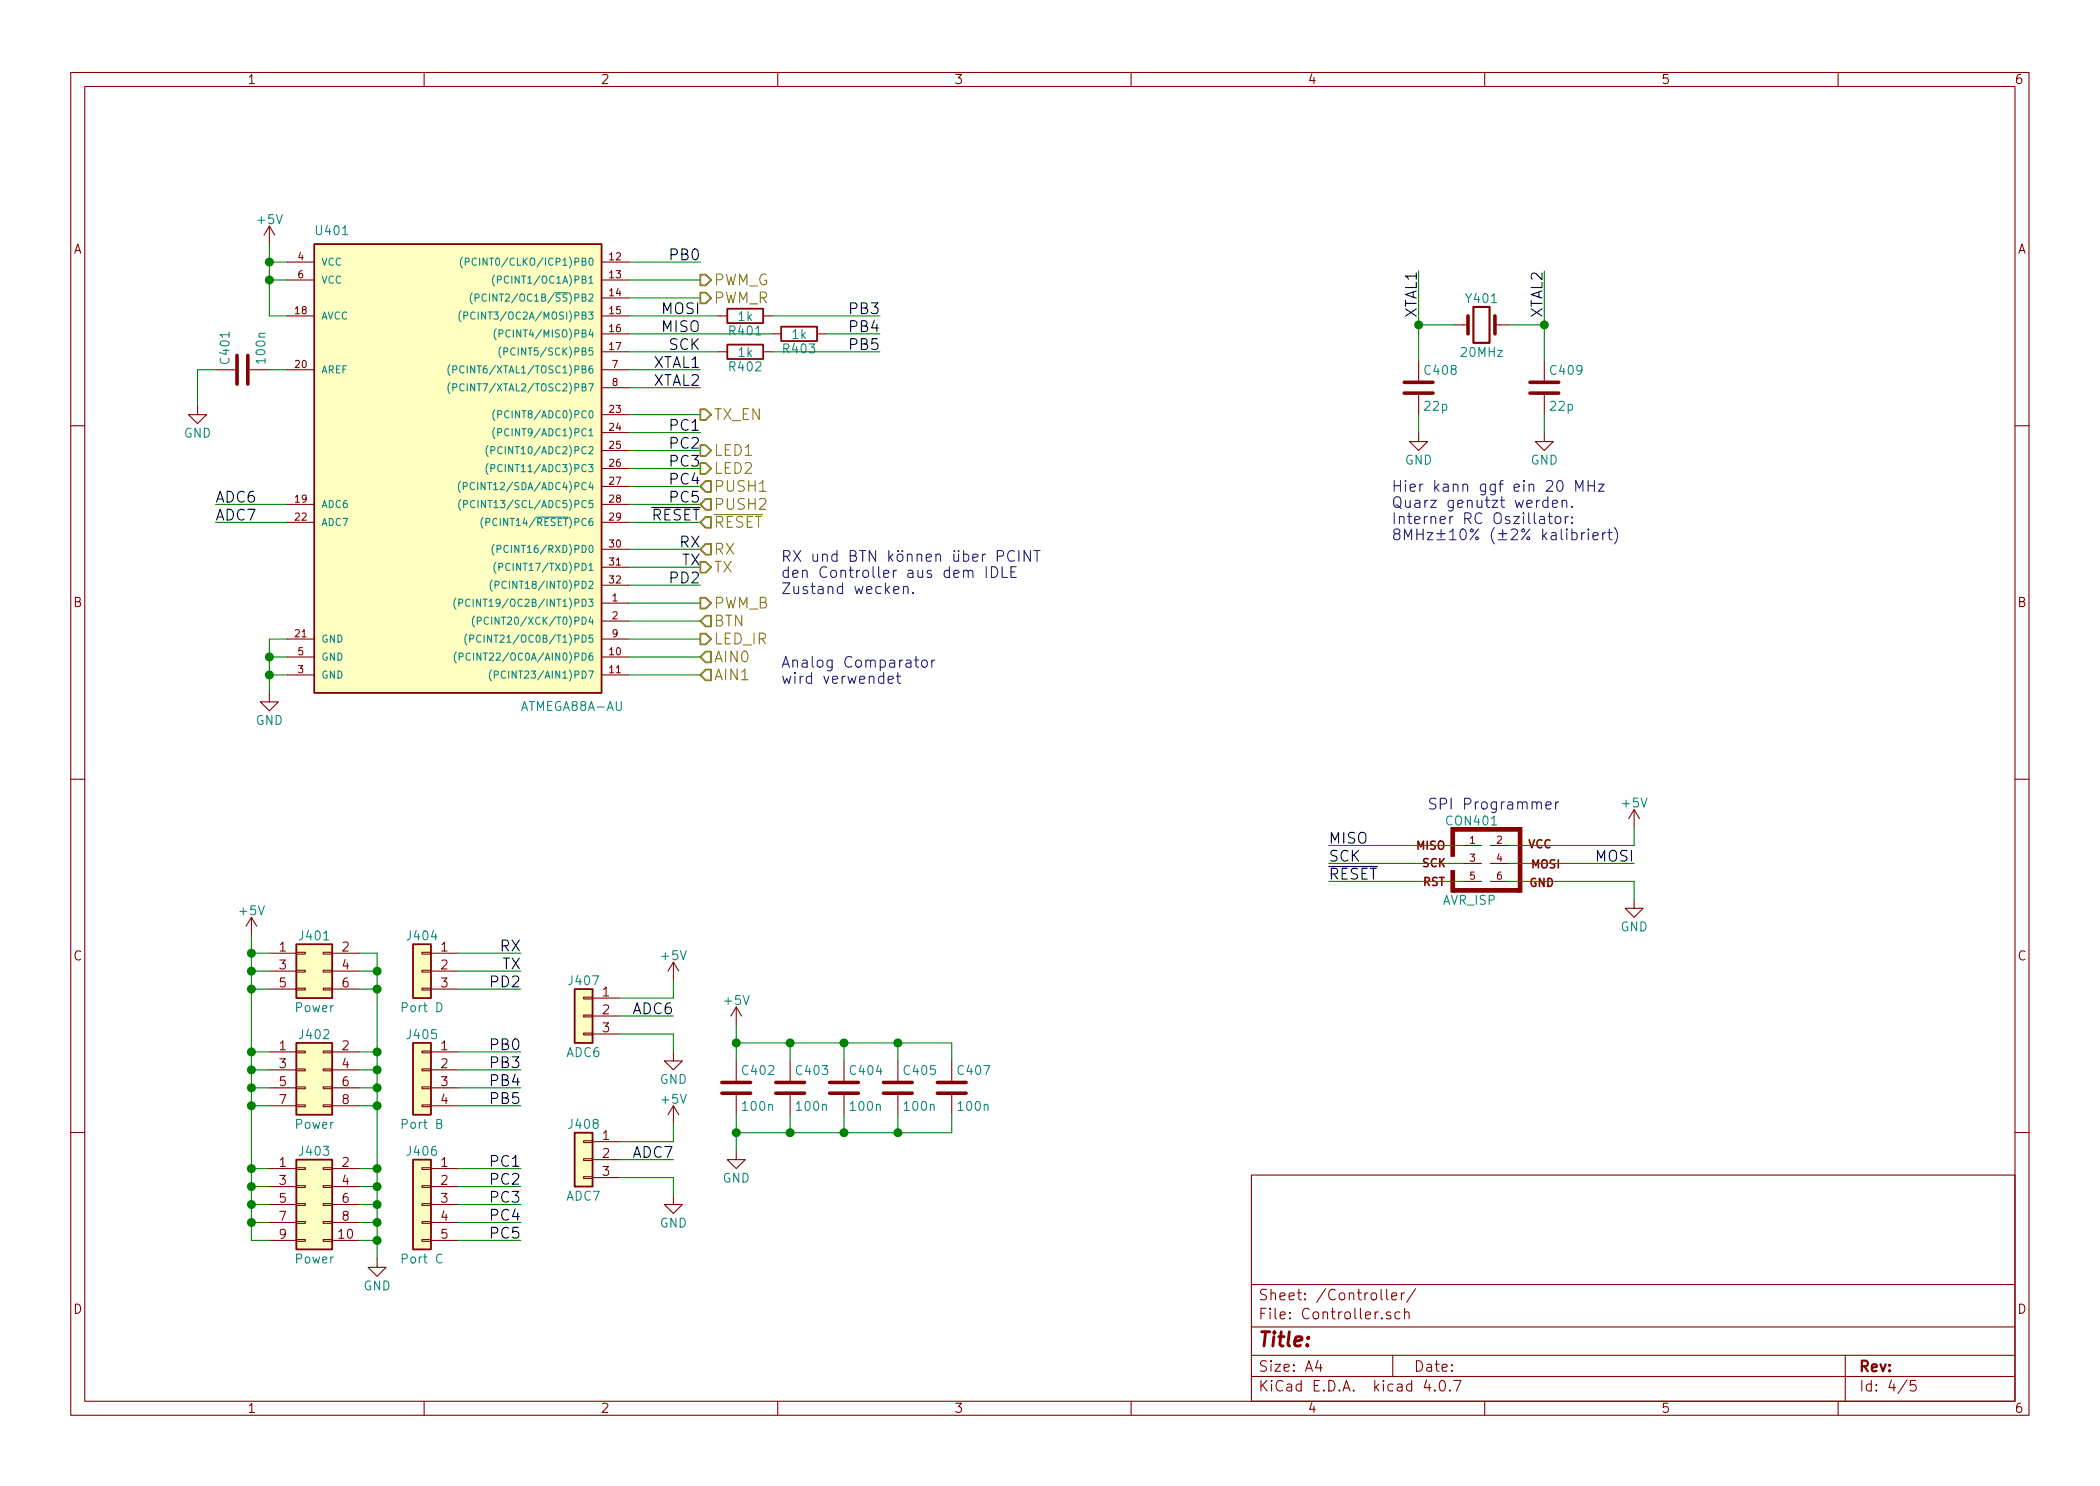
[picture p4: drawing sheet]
<svg xmlns="http://www.w3.org/2000/svg" width="297mm" height="210mm" viewBox="0 0 297 210" stroke-linecap="round" stroke-linejoin="round" font-family="sans-serif">
<g fill="none" stroke="#840000" stroke-width=".15">
<path d="M10 10.3h277v189.9h-277zM12 12.2h273v186.1h-273zM60 10.3v1.9M110 10.3v1.9M160 10.3v1.9M210 10.3v1.9M260 10.3v1.9M38.1 32l-.8 1.3M38.1 32v2.5M38.1 32l.8 1.3M40.6 37.1h3.8M40.6 39.6h3.8"/>
<path d="M85.1 37.1h3.8M85.1 39.6h3.8M27.9 57.4v1.3h1.3l-1.3 1.2-1.2-1.2h1.2M30.5 52.3h2.8M35.3 52.3h2.8M40.6 52.3h3.8M40.6 44.7h3.8M85.1 52.3h3.8M85.1 44.7h3.8M85.1 47.2h3.8M85.1 49.8h3.8M85.1 54.9h3.8"/>
<path d="M85.1 58.7h3.8M85.1 42.2h3.8M101.6 44.7h1.3M101.6 49.8h1.3M107.9 44.7h1.3M107.9 49.8h1.3M109.2 47.2h1.3M115.6 47.2h1.2M200.7 51v2.8M200.7 55.9v2.8M205.7 46h1.9M211.5 46h1.9"/>
<path d="M218.4 51v2.8M218.4 55.9v2.8M10 60.2h2M40.6 73.9h3.8M40.6 71.4h3.8M85.1 77.7h3.8M85.1 73.9h3.8M85.1 61.2h3.8M85.1 63.7h3.8M85.1 66.3h3.8M85.1 68.8h3.8M85.1 71.4h3.8"/>
<path d="M200.7 61.2v1.3h1.2l-1.2 1.2-1.3-1.2h1.3M218.4 61.2v1.3h1.3l-1.3 1.2-1.2-1.2h1.2M285 60.2h2M38.1 98v1.3h1.3l-1.3 1.3-1.3-1.3h1.3M40.6 95.5h3.8M40.6 93h3.8M40.6 90.4h3.8M85.1 85.3h3.8M85.1 87.9h3.8M85.1 95.5h3.8M85.1 93h3.8M85.1 90.4h3.8"/>
<path d="M85.1 80.3h3.8M85.1 82.8h3.8M10 110.3h2M207 119.6h2.5M210.8 119.6h2.6M231.1 114.5l-.7 1.3M231.1 114.5v2.6M231.1 114.5l.8 1.3M285 110.3h2M35.6 129.8l-.8 1.3M35.6 129.8v2.5M35.6 129.8l.7 1.3"/>
<path d="M38.1 134.9h3.8M38.1 137.4h3.8M38.1 139.9h3.8M41.9 139.8h1.3v.3h-1.3zM41.9 137.3h1.3v.2h-1.3zM41.9 134.7h1.3v.3h-1.3zM45.7 139.8h1.3v.3h-1.3zM45.7 137.3h1.3v.2h-1.3zM45.7 134.7h1.3v.3h-1.3zM47 134.9h3.8M47 137.4h3.8M47 139.9h3.8"/>
<path d="M59.7 139.8h1.3v.3h-1.3zM59.7 137.3h1.3v.2h-1.3zM59.7 134.7h1.3v.3h-1.3zM61 134.9h3.8M61 137.4h3.8M61 139.9h3.8M95.2 136.1v2.6M95.2 136.1l-.7 1.3M95.2 136.1l.8 1.3M207 122.2h2.5M207 124.7h2.5M210.8 122.2h2.6"/>
<path d="M210.8 124.7h2.6M231.1 127.2v1.3h1.3l-1.3 1.3-1.2-1.3h1.2M38.1 148.8h3.8M38.1 151.4h3.8M38.1 153.9h3.8M38.1 156.5h3.8M41.9 156.3h1.3v.3h-1.3zM41.9 153.8h1.3v.2h-1.3zM41.9 151.3h1.3v.2h-1.3zM41.9 148.7h1.3v.3h-1.3zM45.7 156.3h1.3v.3h-1.3zM45.7 153.8h1.3v.2h-1.3z"/>
<path d="M45.7 151.3h1.3v.2h-1.3zM45.7 148.7h1.3v.3h-1.3zM47 148.8h3.8M47 151.4h3.8M47 153.9h3.8M47 156.5h3.8M59.7 156.3h1.3v.3h-1.3zM59.7 153.8h1.3v.2h-1.3zM59.7 151.3h1.3v.2h-1.3zM59.7 148.7h1.3v.3h-1.3zM61 148.8h3.8M61 151.4h3.8"/>
<path d="M61 153.9h3.8M61 156.5h3.8M82.5 146.2h1.3v.2h-1.3zM82.5 143.6h1.3v.3h-1.3zM82.5 141.1h1.3v.2h-1.3zM83.8 141.2h3.8M83.8 143.8h3.8M83.8 146.3h3.8M95.2 148.8v1.3h1.3l-1.3 1.3-1.2-1.3h1.2M95.2 156.5l-.7 1.2M95.2 156.5v2.5M95.2 156.5l.8 1.2"/>
<path d="M104.1 142.5l-.7 1.3M104.1 142.5v2.5M104.1 150.1v2.8M104.1 154.9v2.8M104.1 142.5l.8 1.3M111.8 150.1v2.8M111.8 154.9v2.8M119.4 150.1v2.8M119.4 154.9v2.8M127 150.1v2.8M127 154.9v2.8M134.6 150.1v2.8"/>
<path d="M134.6 154.9v2.8M10 160.2h2M38.1 165.3h3.8M38.1 167.9h3.8M38.1 170.4h3.8M38.1 173h3.8M38.1 175.5h3.8M41.9 175.4h1.3v.2h-1.3zM41.9 172.8h1.3v.3h-1.3zM41.9 170.3h1.3v.3h-1.3zM41.9 167.8h1.3v.2h-1.3zM41.9 165.2h1.3v.3h-1.3z"/>
<path d="M45.7 175.4h1.3v.2h-1.3zM45.7 172.8h1.3v.3h-1.3zM45.7 170.3h1.3v.3h-1.3zM45.7 167.8h1.3v.2h-1.3zM45.7 165.2h1.3v.3h-1.3zM47 165.3h3.8M47 167.9h3.8M47 170.4h3.8M47 173h3.8M47 175.5h3.8M53.3 178v1.3h1.3l-1.3 1.3-1.2-1.3h1.2M59.7 175.4h1.3v.2h-1.3z"/>
<path d="M59.7 172.8h1.3v.3h-1.3zM59.7 170.3h1.3v.3h-1.3zM59.7 167.8h1.3v.2h-1.3zM59.7 165.2h1.3v.3h-1.3zM61 165.3h3.8M61 167.9h3.8M61 170.4h3.8M61 173h3.8M61 175.5h3.8M82.5 166.5h1.3v.2h-1.3zM82.5 164h1.3v.2h-1.3zM82.5 161.4h1.3v.3h-1.3z"/>
<path d="M83.8 161.5h3.8M83.8 164.1h3.8M83.8 166.6h3.8M95.2 169.2v1.2h1.3l-1.3 1.3-1.2-1.3h1.2M104.1 162.8v1.3h1.3l-1.3 1.2-1.2-1.2h1.2M177 166.3h108v32h-108zM285 160.2h2M60 198.3v1.9M110 198.3v1.9M160 198.3v1.9M177 194.8h108M177 191.8h108"/>
<path d="M177 187.8h108M177 181.8h108M186.4 192.5l-.3 1h.9M186.8 193v1M196.1 182.4v1.3l.2 .2M196.7 185.7a.37 .37 0 0 0-.6 .1v.1a.54 .54 0 0 0 .6 .3v.1v.2l-.2 .1-.4-.1M196.8 183.4l.8-.1-.1-.3-.4-.1-.3 .2 .1 .7 .2 .1 .4-.1M197 191.8v3M198 185.7l-.4-.1-.3 .3 .1 .6 .2 .1 .4-.1M198.2 182.9v1M198.7 182.9l-.3 .1-.2 .2M198.7 185.7a.38 .38 0 0 1 .6 .1v.8"/>
<path d="M198.7 185.1v1.5M200.2 182.3l-1.2 2M201.8 195.2l-.4 1.1h1M202.9 196.7h.1l-.1 .1v-.1v.1M203.8 195.4a.34 .34 0 0 1 .6 .2 .77 .77 0 0 1-.5 1.2 .97 .97 0 0 1-.1-1.4zM205.1 196.7h.1l-.1 .1-.1-.1h.1v.1M205.6 195.3h1.1l-.7 1.5M210 198.3v1.9M260 198.3v1.9M261 191.8v6.5M269.7 195.2l-1.2 2M271 195.3h-.7l-.1 .7a.62 .62 0 0 1 .7 0l.1 .2v.5l-.2 .1h-.4l-.2-.1"/>
</g>
<path d="M92.2 71.8h6.9M188 122.6h6.8" fill="none" stroke="#000" stroke-width=".15"/>
<g fill="#840000" stroke="#840000" stroke-width=".15">
<path d="M205.6 125.7h9.4v.5h-9.4z"/>
<path d="M205.6 117.1h9.2v.5h-9.2z"/>
<path d="M205.2 123.2h.5v3h-.5z"/>
<path d="M205.2 117.1h.5v4.1h-.5z"/>
<path d="M214.8 117.1h.5v9.1h-.5z"/>
</g>
<path d="M208.4 43.4h2.3v5.1h-2.3z" fill="none" stroke="#840000" stroke-width=".3"/>
<g fill="none" stroke="#840000" stroke-width=".51">
<path d="M33.5 50.3v4.1M35.1 50.3v4.1M198.6 55.6h4.1M198.6 54.1h4.1M207.6 44.7v2.5M211.5 44.7v2.5M216.4 55.6h4.1M216.4 54.1h4.1M102.1 154.7h4.1M102.1 153.2h4.1M109.7 154.7h4.1M109.7 153.2h4.1"/>
<path d="M117.3 154.7h4.1M117.3 153.2h4.1M125 154.7h4M125 153.2h4M132.6 154.7h4.1M132.6 153.2h4.1"/>
</g>
<g fill="none" stroke="#0000c2" stroke-width=".15">
<path d="M143.5 78a.62 .62 0 0 0-.8 0 .62 .62 0 0 0-.2 .8 .58 .58 0 0 0 .3 .5 .58 .58 0 0 0 .7 0M144.1 77.9v1.5M145.7 77.9v1.5l-.8-1.5v1.5M146.3 77.9h.8M146.7 77.9v1.5M217.8 73.1h.2h.4l.1 1M218.5 73.4l-.5 .1a.3 .3 0 0 0-.3 .3 .3 .3 0 0 0 .3 .3l.5-.1M218.9 70.9a.48 .48 0 0 0-.6 0l-.1 .6a.48 .48 0 0 0 .7 .2M218.9 70.3v1.5M219 73.1h.6M219.2 72.6v1.3l.1 .1 .3 .1M219.6 71.3l.7-.2-.1-.2-.4-.1-.2 .2 .1 .7 .1 .1 .4-.1"/>
<path d="M220 73.2a.42 .42 0 0 1 .5-.1 .42 .42 0 0 1 .3 .3v.4a.43 .43 0 0 1-.4 .3 .43 .43 0 0 1-.4-.3zM221 70.9a.38 .38 0 0 1 .6 .1v.8M221 70.8v1M221.4 73.1v1M221.8 73.1h-.2l-.2 .3M222.3 71.6l.1 .1-.1 .1-.1-.1 .1-.1v.2M222.4 73.9v.1v.1l-.1-.1 .1-.1v.2M222.4 73.1v.1v.1l-.1-.1 .1-.1v.2M222.9 69.5v-1.5l.5 1.1 .5-1.1v1.5M223.7 75.4v1M224.2 75.4h-.3l-.2 .3M224.6 68v1.5"/>
<path d="M224.6 68.7h.9M224.7 74.8l-.1 .1 .1 .1v-.1v-.1v.2M224.7 75.4v1M225.3 75.9l.8-.2-.1-.3h-.4l-.3 .2 .1 .7 .2 .1 .4-.1M225.5 68v1.5M226.1 68.5h.8l-.8 1h.8M226.7 75.4v1M227.1 75.4h-.3l-.1 .3M227.4 75.4h.6M227.6 74.8v1.4l.1 .1 .3 .1M228.4 74.6a1.75 1.75 0 0 1 0 2.4M125.6 96.2l.8-.2-.1-.2-.4-.1-.3 .2 .1 .7 .2 .1 .4-.1"/>
<path d="M126.4 83.5l.8-.2-.1-.2-.5-.1-.2 .2 .1 .7 .1 .1 .5-.1M127 95.2v1.3l.1 .1 .3 .1M127.8 83.1a.38 .38 0 0 1 .6 .1v.8M127.8 83v1M129.2 83.8v.1v.1l-.1-.1 .1-.1v.2M129.4 93.4h.5M129.6 92.9v1.3v.1l.3 .1M130.4 93.5a.42 .42 0 0 1 .4-.1 .42 .42 0 0 1 .4 .3v.4a.43 .43 0 0 1-.4 .3 .43 .43 0 0 1-.4-.3zM131.8 93.4v1M132.2 93.4l-.2 .1-.2 .2M139.5 80.2v1.5M140.2 80.2a.77 .77 0 0 1 .9 .7 .77 .77 0 0 1-.9 .8z"/>
<path d="M141.8 80.2v1.5h.7M143 80.9h.5M143.7 80.2h-.7v1.5h.7M218.7 114l.7-.2-.1-.3h-.4l-.2 .2v.7l.2 .1 .4-.1M220 113.5v1M220.5 113.5h-.3l-.2 .3"/>
</g>
<g fill="none" stroke="#008400" stroke-width=".15">
<path d="M38.1 37.1h2.5M38.1 39.6h2.5M38.1 34.5v10.2h2.5M88.9 37.1h10.2M88.9 39.6h10.2M200.7 38.3v12.7M218.4 38.3v12.7M30.5 52.3h-2.6v5.1M38.1 52.3h2.5M88.9 52.3h10.2M88.9 54.9h10.2M88.9 42.2h10.2"/>
<path d="M88.9 44.7h12.7M88.9 58.7h10.2M88.9 49.8h12.7M88.9 47.2h20.3M109.2 44.7h15.3M109.2 49.8h15.3M116.8 47.2h7.7M200.7 58.7v2.5M200.7 46h5M213.4 46h5M218.4 58.7v2.5M30.5 71.4h10.1"/>
<path d="M30.5 73.9h10.1M88.9 71.4h10.2M88.9 73.9h10.2M88.9 63.7h10.2M88.9 66.3h10.2M88.9 68.8h10.2M88.9 77.7h10.2M88.9 61.2h10.2M38.1 95.5h2.5M38.1 93h2.5M40.6 90.4h-2.5v7.6M88.9 82.8h10.2"/>
<path d="M88.9 95.5h10.2M88.9 93h10.2M88.9 90.4h10.2M88.9 85.3h10.2M88.9 87.9h10.2M88.9 80.3h10.2M188 119.6h19M231.1 117.1v2.5h-17.7M35.6 134.9h2.5M35.6 137.4h2.5M35.6 139.9h2.5M35.6 132.3v43.2h2.5"/>
<path d="M50.8 134.9h2.5v43.1M50.8 137.4h2.5M50.8 139.9h2.5M64.8 134.9h8.9M64.8 137.4h8.9M64.8 139.9h8.9M95.2 138.7v2.5h-7.6M188 124.7h19M188 122.2h19M213.4 124.7h17.7v2.5M213.4 122.2h17.7M35.6 148.8h2.5"/>
<path d="M35.6 151.4h2.5M35.6 153.9h2.5M35.6 156.5h2.5M50.8 148.8h2.5M50.8 151.4h2.5M50.8 153.9h2.5M50.8 156.5h2.5M64.8 148.8h8.9M64.8 151.4h8.9M64.8 153.9h8.9M64.8 156.5h8.9M87.6 146.3h7.6v2.5"/>
<path d="M87.6 143.8h7.6M95.2 159v2.5h-7.6M104.1 147.6h30.5v2.5M104.1 145v5.1M104.1 157.7v5.1M111.8 147.6v2.5M111.8 157.7v2.6M119.4 147.6v2.5M119.4 157.7v2.6M127 147.6v2.5M127 157.7v2.6M134.6 157.7v2.6h-30.5"/>
<path d="M35.6 167.9h2.5M35.6 170.4h2.5M35.6 173h2.5M35.6 165.3h2.5M50.8 167.9h2.5M50.8 170.4h2.5M50.8 173h2.5M50.8 175.5h2.5M50.8 165.3h2.5M64.8 167.9h8.9M64.8 170.4h8.9M64.8 173h8.9"/>
<path d="M64.8 175.5h8.9M64.8 165.3h8.9M87.6 166.6h7.6v2.6M87.6 164.1h7.6"/>
</g>
<g fill="#008400" stroke="#008400" stroke-width=".25">
<circle cx="111.8" cy="160.3" r=".51"/>
<circle cx="104.1" cy="160.3" r=".51"/>
<circle cx="111.8" cy="147.6" r=".51"/>
<circle cx="104.1" cy="147.6" r=".51"/>
<circle cx="38.1" cy="95.5" r=".51"/>
<circle cx="38.1" cy="93" r=".51"/>
<circle cx="38.1" cy="39.6" r=".51"/>
<circle cx="38.1" cy="37.1" r=".51"/>
<circle cx="218.4" cy="46" r=".51"/>
<circle cx="200.7" cy="46" r=".51"/>
<circle cx="53.3" cy="137.4" r=".51"/>
<circle cx="53.3" cy="139.9" r=".51"/>
<circle cx="35.6" cy="134.9" r=".51"/>
<circle cx="35.6" cy="137.4" r=".51"/>
<circle cx="35.6" cy="139.9" r=".51"/>
<circle cx="35.6" cy="148.8" r=".51"/>
<circle cx="35.6" cy="151.4" r=".51"/>
<circle cx="35.6" cy="153.9" r=".51"/>
<circle cx="53.3" cy="148.8" r=".51"/>
<circle cx="53.3" cy="151.4" r=".51"/>
<circle cx="53.3" cy="153.9" r=".51"/>
<circle cx="119.4" cy="147.6" r=".51"/>
<circle cx="127" cy="147.6" r=".51"/>
<circle cx="119.4" cy="160.3" r=".51"/>
<circle cx="127" cy="160.3" r=".51"/>
<circle cx="53.3" cy="156.5" r=".51"/>
<circle cx="53.3" cy="165.3" r=".51"/>
<circle cx="53.3" cy="167.9" r=".51"/>
<circle cx="53.3" cy="170.4" r=".51"/>
<circle cx="35.6" cy="156.5" r=".51"/>
<circle cx="35.6" cy="165.3" r=".51"/>
<circle cx="35.6" cy="167.9" r=".51"/>
<circle cx="35.6" cy="170.4" r=".51"/>
<circle cx="53.3" cy="173" r=".51"/>
<circle cx="53.3" cy="175.5" r=".51"/>
<circle cx="35.6" cy="173" r=".51"/>
</g>
<path d="M44.4 34.5h40.7v63.5h-40.7zM102.9 43.7h5v2h-5zM102.9 48.8h5v2h-5zM110.5 46.2h5.1v2.1h-5.1zM41.9 133.6h5.1v7.6h-5.1zM58.4 133.6h2.6v7.6h-2.6zM81.3 139.9h2.5v7.7h-2.5zM41.9 147.6h5.1v10.1h-5.1zM58.4 147.6h2.6v10.1h-2.6zM41.9 164.1h5.1v12.7h-5.1zM58.4 164.1h2.6v12.7h-2.6zM81.3 160.3h2.5v7.6h-2.5z" fill="none" stroke="#840000" stroke-width=".25"/>
<g fill="#ffffc2" stroke="#ffffc2" stroke-width=".14">
<path d="M58.4 133.6h2.6v7.6h-2.6z"/>
<path d="M58.4 147.6h2.6v10.1h-2.6z"/>
<path d="M81.3 160.3h2.5v7.6h-2.5z"/>
<path d="M81.3 139.9h2.5v7.7h-2.5z"/>
<path d="M41.9 147.6h5.1v10.1h-5.1z"/>
<path d="M41.9 133.6h5.1v7.6h-5.1z"/>
<path d="M41.9 164.1h5.1v12.7h-5.1z"/>
<path d="M58.4 164.1h2.6v12.7h-2.6z"/>
<path d="M44.4 34.5h40.7v63.5h-40.7z"/>
</g>
<g fill="none" stroke="#008484" stroke-width=".15">
<path d="M65.4 36.4a1.2 1.2 0 0 0 0 1.5M65.8 37.1l.5-.1 .1-.2-.1-.2-.5-.1v1M67.4 36.6a.4 .4 0 0 0-.5 0 .4 .4 0 0 0-.1 .5 .37 .37 0 0 0 .2 .4 .37 .37 0 0 0 .4-.1M70 38.9a1.2 1.2 0 0 0 0 1.6M70.4 39.6l.4-.1 .1-.1-.1-.3h-.4v1M63.7 51.6a1.2 1.2 0 0 0 0 1.6M63.7 54.1a1.2 1.2 0 0 0 0 1.6M64.1 52.3l.4-.1 .1-.1-.1-.3h-.4v1M64.1 54.8h.4l.1-.2-.1-.2-.4-.1v1M65.2 44a1.2 1.2 0 0 0 0 1.5M65.6 44.7l.5-.1 .1-.1-.1-.3-.5-.1v1.1M66.8 41.4a1.2 1.2 0 0 0 0 1.6"/>
<path d="M67.2 44.2a.4 .4 0 0 0-.5 0 .4 .4 0 0 0-.1 .5 .37 .37 0 0 0 .2 .4 .37 .37 0 0 0 .4 0M67.2 42.1h.5l.1-.2-.1-.2-.5-.1v1M68.8 41.7a.4 .4 0 0 0-.5 0 .4 .4 0 0 0-.1 .5 .37 .37 0 0 0 .2 .4 .37 .37 0 0 0 .4-.1M70 58a1.2 1.2 0 0 0 0 1.5M70.2 46.5a1.2 1.2 0 0 0 0 1.6M70.4 58.6h.5l.1-.2-.1-.2-.5-.1v1M70.6 47.2h.5v-.2v-.3h-.5v1M70.9 49.1a1.2 1.2 0 0 0 0 1.5M71.3 49.8l.5-.1v-.2v-.2l-.5-.1v1M65.1 68.1a1.2 1.2 0 0 0 0 1.6M65.2 70.7a1.2 1.2 0 0 0 0 1.5M65.5 68.8h.5l.1-.2-.1-.3h-.5v1"/>
<path d="M65.6 71.3h.5v-.2v-.2l-.5-.1v1M67.1 68.4a.4 .4 0 0 0-.5 0 .4 .4 0 0 0-.1 .5 .37 .37 0 0 0 .2 .3 .37 .37 0 0 0 .4 0M67.2 70.9a.4 .4 0 0 0-.5 0 .4 .4 0 0 0-.2 .5 .37 .37 0 0 0 .2 .4 .37 .37 0 0 0 .5-.1M68.3 73.2a1.2 1.2 0 0 0 0 1.5M68.7 73.9l.5-.1 .1-.1-.1-.3-.5-.1v1.1M69 63a1.2 1.2 0 0 0 0 1.6M69 65.6a1.2 1.2 0 0 0 0 1.5M69.4 63.7h.5l.1-.2-.1-.3h-.5v1M69.4 66.3l.5-.1 .1-.1-.1-.3-.5-.1v1M69.9 77a1.2 1.2 0 0 0 0 1.6M70 60.5a1.2 1.2 0 0 0 0 1.5M70.2 79.5a1.2 1.2 0 0 0 0 1.6"/>
<path d="M70.3 77.7l.5-.1 .1-.1-.1-.3h-.5v1M70.4 61.2l.5-.1 .1-.1-.1-.3-.5-.1v1.1M75.8 73.2h4.6M64.5 84.6a1.2 1.2 0 0 0 0 1.6M64.5 92.2a1.2 1.2 0 0 0 0 1.6M64.9 85.3h.5l.1-.2-.1-.3h-.5v1M64.9 92.9h.5l.1-.2-.1-.2-.5-.1v1M66 89.7a1.2 1.2 0 0 0 0 1.6M66.4 90.4l.5-.1 .1-.1-.1-.3h-.5v1M66.5 84.9a.4 .4 0 0 0-.5 0 .4 .4 0 0 0-.1 .5 .37 .37 0 0 0 .1 .3 .37 .37 0 0 0 .5 0M66.5 92.5a.4 .4 0 0 0-.5 0 .4 .4 0 0 0-.1 .5 .37 .37 0 0 0 .2 .4 .37 .37 0 0 0 .4-.1M67.1 87.2a1.2 1.2 0 0 0 0 1.5"/>
<path d="M67.5 87.9l.5-.1 .1-.2-.1-.2-.5-.1v1M68 90a.4 .4 0 0 0-.5 0 .4 .4 0 0 0-.1 .4 .37 .37 0 0 0 .2 .4 .37 .37 0 0 0 .4 0M69.1 87.4a.4 .4 0 0 0-.5 0 .4 .4 0 0 0-.1 .5 .37 .37 0 0 0 .2 .4 .37 .37 0 0 0 .4-.1M69.5 94.8a1.2 1.2 0 0 0 0 1.5M69.6 82.1a1.2 1.2 0 0 0 0 1.5M69.9 95.5l.5-.1 .1-.1-.1-.3-.5-.1v1.1M70 82.8l.5-.1 .1-.1-.1-.3-.5-.1v1.1M70.6 80.2h.4l.1-.2-.1-.2-.4-.1v1M61.8 159h.4l.2-.1 .1-.3-.2-.2h-.5v1.3h.5l.2-.3a.33 .33 0 0 0-.3-.4"/>
</g>
<g fill="none" stroke="#848400" stroke-width=".25">
<path d="M99.1 38.9h.7l.8 .7-.8 .8h-.7zM99.1 41.4h.7l.8 .8-.8 .7h-.7zM99.1 57.9h.7l.8 .8-.8 .7h-.7zM99.1 77.7l.7-.7h.8v1.5h-.8zM99.1 79.5h.7l.8 .8-.8 .7h-.7zM99.1 63h.7l.8 .7-.8 .8h-.7zM99.1 65.5h.7l.8 .8-.8 .8h-.7zM99.1 68.8l.7-.7h.8v1.5h-.8zM99.1 71.4l.7-.8h.8v1.5h-.8zM99.8 73.1h.8v1.6h-.8l-.7-.8zM99.1 84.6h.7l.8 .7-.8 .8h-.7zM99.1 89.7h.7l.8 .7-.8 .8h-.7z"/>
<path d="M99.1 95.5l.7-.8h.8v1.6h-.8zM99.8 87.1h.8v1.5h-.8l-.7-.7zM99.8 92.2h.8v1.5h-.8l-.7-.7z"/>
</g>
<path d="M101 72.8h6.9" fill="none" stroke="#848400" stroke-width=".15"/>
<text font-size="2.8" fill="#840000" x="178" y="190.5">Title:</text>
<g font-size="2.1">
<text x="94.9" y="36.8">PB0</text>
<text x="93.6" y="44.4">MOSI</text>
<text x="93.6" y="47">MISO</text>
<text x="120.3" y="44.4">PB3</text>
<text x="120.3" y="47">PB4</text>
<text x="200.4" y="45.1" transform="rotate(-90 200.4 45.1)">XTAL1</text>
<text x="218.2" y="45.1" transform="rotate(-90 218.2 45.1)">XTAL2</text>
<text x="92.3" y="52.1">XTAL1</text>
<text x="94.6" y="49.5">SCK</text>
<text x="120.3" y="49.5">PB5</text>
<text x="92.3" y="54.6">XTAL2</text>
<text x="94.9" y="63.5">PC2</text>
<text x="94.9" y="61">PC1</text>
<text x="30.5" y="71.1">ADC6</text>
<text x="94.9" y="66">PC3</text>
<text x="94.9" y="68.6">PC4</text>
<text x="94.9" y="71.1">PC5</text>
<text x="30.5" y="73.7">ADC7</text>
<text x="92" y="73.7">RESET</text>
<text x="96.1" y="77.5">RX</text>
<text x="94.9" y="82.5">PD2</text>
<text x="96.3" y="80">TX</text>
<text x="188" y="119.4">MISO</text>
<text x="188" y="124.5">RESET</text>
<text x="188" y="121.9">SCK</text>
<text x="225.7" y="121.9">MOSI</text>
<text x="70.7" y="134.6">RX</text>
<text x="70.9" y="137.2">TX</text>
<text x="69.5" y="139.7">PD2</text>
<text x="89.5" y="143.5">ADC6</text>
<text x="69.5" y="148.6">PB0</text>
<text x="69.5" y="151.1">PB3</text>
<text x="69.5" y="153.7">PB4</text>
<text x="69.5" y="156.2">PB5</text>
<text x="69.5" y="167.6">PC2</text>
<text x="69.5" y="165.1">PC1</text>
<text x="89.5" y="163.8">ADC7</text>
<text x="69.5" y="170.2">PC3</text>
<text x="69.5" y="172.7">PC4</text>
<text x="69.5" y="175.3">PC5</text>
</g>
<g font-size="2.1" fill="#848400">
<text x="101" y="40.4">PWM_G</text>
<text x="101" y="42.9">PWM_R</text>
<text x="101" y="59.4">TX_EN</text>
<text x="101" y="64.5">LED1</text>
<text x="101" y="67.1">LED2</text>
<text x="101" y="69.6">PUSH1</text>
<text x="101" y="72.1">PUSH2</text>
<text x="101" y="74.7">RESET</text>
<text x="101" y="78.5">RX</text>
<text x="101" y="81">TX</text>
<text x="101" y="86.1">PWM_B</text>
<text x="101" y="88.6">BTN</text>
<text x="101" y="91.2">LED_IR</text>
<text x="101" y="93.7">AIN0</text>
<text x="101" y="96.3">AIN1</text>
</g>
<g font-size="2.1" fill="#0000c2">
<text x="196.8" y="69.6">Hier kann ggf ein 20 MHz</text>
<text x="196.8" y="71.9">Quarz genutzt werden.</text>
<text x="196.8" y="74.2">Interner RC Oszillator:</text>
<text x="196.8" y="76.4">8MHz±10% (±2% kalibriert)</text>
<text x="110.5" y="79.5">RX und BTN können über PCINT</text>
<text x="110.5" y="81.8">den Controller aus dem IDLE</text>
<text x="110.5" y="84.1">Zustand wecken.</text>
<text x="110.5" y="94.5">Analog Comparator</text>
<text x="110.5" y="96.8">wird verwendet</text>
<text x="201.9" y="114.5">SPI Programmer</text>
</g>
<g font-size="2.1" fill="#840000">
<text x="178" y="184">Sheet: /Controller/</text>
<text x="178" y="186.7">File: Controller.sch</text>
<text x="178" y="196.9">KiCad E.D.A. kicad 4.0.7</text>
<text x="178" y="194.1">Size: A4</text>
<text x="200" y="194.1">Date:</text>
<text x="263" y="194.1">Rev:</text>
<text x="263" y="196.9">Id: 4/5</text>
</g>
<g font-size="1.8" fill="#840000">
<text x="35" y="11.9">1</text>
<text x="85" y="11.9">2</text>
<text x="135" y="11.9">3</text>
<text x="185" y="11.9">4</text>
<text x="235" y="11.9">5</text>
<text x="285" y="11.9">6</text>
<text x="10.4" y="35.9">A</text>
<text x="285.4" y="35.9">A</text>
<text x="10.4" y="85.9">B</text>
<text x="285.4" y="85.9">B</text>
<text x="10.4" y="135.9">C</text>
<text x="39.5" y="134.6">1</text>
<text x="39.5" y="137.2">3</text>
<text x="48.4" y="134.6">2</text>
<text x="48.4" y="137.2">4</text>
<text x="62.4" y="134.6">1</text>
<text x="62.4" y="137.2">2</text>
<text x="285.4" y="135.9">C</text>
<text x="39.5" y="139.7">5</text>
<text x="48.4" y="139.7">6</text>
<text x="62.4" y="139.7">3</text>
<text x="85.2" y="141">1</text>
<text x="85.2" y="143.5">2</text>
<text x="39.5" y="148.6">1</text>
<text x="48.4" y="148.6">2</text>
<text x="62.4" y="148.6">1</text>
<text x="85.2" y="146">3</text>
<text x="39.5" y="151.1">3</text>
<text x="39.5" y="153.7">5</text>
<text x="48.4" y="151.1">4</text>
<text x="48.4" y="153.7">6</text>
<text x="62.4" y="151.1">2</text>
<text x="62.4" y="153.7">3</text>
<text x="39.5" y="156.2">7</text>
<text x="48.4" y="156.2">8</text>
<text x="62.4" y="156.2">4</text>
<text x="85.2" y="161.3">1</text>
<text x="39.5" y="165.1">1</text>
<text x="39.5" y="167.6">3</text>
<text x="48.4" y="165.1">2</text>
<text x="48.4" y="167.6">4</text>
<text x="62.4" y="165.1">1</text>
<text x="62.4" y="167.6">2</text>
<text x="85.2" y="163.8">2</text>
<text x="85.2" y="166.4">3</text>
<text x="39.5" y="170.2">5</text>
<text x="39.5" y="172.7">7</text>
<text x="48.4" y="170.2">6</text>
<text x="48.4" y="172.7">8</text>
<text x="62.4" y="170.2">3</text>
<text x="62.4" y="172.7">4</text>
<text x="39.5" y="175.3">9</text>
<text x="47.9" y="175.3">10</text>
<text x="62.4" y="175.3">5</text>
<text x="10.4" y="185.9">D</text>
<text x="285.4" y="185.9">D</text>
<text x="35" y="199.9">1</text>
<text x="85" y="199.9">2</text>
<text x="135" y="199.9">3</text>
<text x="185" y="199.9">4</text>
<text x="235" y="199.9">5</text>
<text x="285" y="199.9">6</text>
</g>
<g font-size="1.8" fill="#008484">
<text x="36.5" y="31.7">+5V</text>
<text x="44.8" y="33.3">U401</text>
<text x="103.3" y="47.4">R401</text>
<text x="104.4" y="45.4">1k</text>
<text x="112.1" y="47.9">1k</text>
<text x="207.5" y="42.9">Y401</text>
<text x="32.5" y="51.3" transform="rotate(-90 32.5 51.3)">C401</text>
<text x="37.5" y="51.3" transform="rotate(-90 37.5 51.3)">100n</text>
<text x="103.3" y="52.5">R402</text>
<text x="104.4" y="50.5">1k</text>
<text x="110.9" y="50">R403</text>
<text x="201.7" y="53">C408</text>
<text x="206.8" y="50.5">20MHz</text>
<text x="219.4" y="53">C409</text>
<text x="201.5" y="58.1">22p</text>
<text x="219.3" y="58.1">22p</text>
<text x="26" y="61.9">GND</text>
<text x="198.7" y="65.7">GND</text>
<text x="216.5" y="65.7">GND</text>
<text x="73.9" y="100.6">ATMEGA88A-AU</text>
<text x="36.1" y="102.6">GND</text>
<text x="204.7" y="116.8">CON401</text>
<text x="229.5" y="114.2">+5V</text>
<text x="34" y="129.5">+5V</text>
<text x="204.1" y="128">AVR_ISP</text>
<text x="229.2" y="131.8">GND</text>
<text x="42.5" y="133">J401</text>
<text x="57.7" y="133">J404</text>
<text x="93.6" y="135.8">+5V</text>
<text x="41.8" y="143.2">Power</text>
<text x="57" y="143.2">Port D</text>
<text x="80.6" y="139.4">J407</text>
<text x="102.5" y="142.2">+5V</text>
<text x="42.5" y="147">J402</text>
<text x="57.7" y="147">J405</text>
<text x="80.1" y="149.5">ADC6</text>
<text x="93.3" y="153.4">GND</text>
<text x="105.1" y="152.1">C402</text>
<text x="112.8" y="152.1">C403</text>
<text x="120.4" y="152.1">C404</text>
<text x="128" y="152.1">C405</text>
<text x="135.6" y="152.1">C407</text>
<text x="41.8" y="159.7">Power</text>
<text x="57" y="159.7">Port B</text>
<text x="80.6" y="159.7">J408</text>
<text x="93.6" y="156.2">+5V</text>
<text x="105.2" y="157.2">100n</text>
<text x="112.8" y="157.2">100n</text>
<text x="120.4" y="157.2">100n</text>
<text x="128" y="157.2">100n</text>
<text x="135.6" y="157.2">100n</text>
<text x="42.5" y="163.5">J403</text>
<text x="57.7" y="163.5">J406</text>
<text x="102.2" y="167.3">GND</text>
<text x="80.1" y="169.9">ADC7</text>
<text x="93.3" y="173.7">GND</text>
<text x="41.8" y="178.8">Power</text>
<text x="57" y="178.8">Port C</text>
<text x="51.4" y="182.6">GND</text>
</g>
<g font-size="1.6" fill="#840000">
<text x="200.3" y="120.2">MISO</text>
<text x="201.1" y="122.7">SCK</text>
<text x="201.2" y="125.3">RST</text>
<text x="216.1" y="120">VCC</text>
<text x="216.3" y="125.5">GND</text>
<text x="216.6" y="122.9">MOSI</text>
</g>
<g font-size="1.4" fill="#840000">
<text x="42.2" y="36.8">4</text>
<text x="42.2" y="39.4">6</text>
<text x="86.2" y="36.8">12</text>
<text x="86.2" y="39.4">13</text>
<text x="86.2" y="41.9">14</text>
<text x="41.8" y="44.4">18</text>
<text x="86.2" y="44.4">15</text>
<text x="86.2" y="47">16</text>
<text x="41.8" y="52.1">20</text>
<text x="86.2" y="49.5">17</text>
<text x="86.6" y="52.1">7</text>
<text x="86.2" y="58.4">23</text>
<text x="86.6" y="54.6">8</text>
<text x="86.2" y="61">24</text>
<text x="86.2" y="63.5">25</text>
<text x="41.8" y="71.1">19</text>
<text x="86.2" y="66">26</text>
<text x="86.2" y="68.6">27</text>
<text x="86.2" y="71.1">28</text>
<text x="41.8" y="73.7">22</text>
<text x="86.2" y="77.5">30</text>
<text x="86.2" y="73.7">29</text>
<text x="86.2" y="80">31</text>
<text x="86.2" y="82.5">32</text>
<text x="86.6" y="85.1">1</text>
<text x="86.6" y="87.6">2</text>
<text x="41.8" y="90.2">21</text>
<text x="42.2" y="95.2">3</text>
<text x="42.2" y="92.7">5</text>
<text x="86.2" y="92.7">10</text>
<text x="86.2" y="95.2">11</text>
<text x="86.6" y="90.2">9</text>
<text x="207.9" y="119.4">1</text>
<text x="211.7" y="119.4">2</text>
<text x="207.9" y="121.9">3</text>
<text x="207.9" y="124.5">5</text>
<text x="211.7" y="121.9">4</text>
<text x="211.7" y="124.5">6</text>
</g>
<g font-size="1.4" fill="#008484">
<text x="45.5" y="37.6">VCC</text>
<text x="45.5" y="40.1">VCC</text>
<text x="67.4" y="37.6">(PCINT0/CLKO/ICP1)PB0</text>
<text x="71" y="40.1">(PCINT1/OC1A)PB1</text>
<text x="45.5" y="45.2">AVCC</text>
<text x="67" y="45.2">(PCINT3/OC2A/MOSI)PB3</text>
<text x="68.7" y="42.7">(PCINT2/OC1B/SS)PB2</text>
<text x="71.3" y="47.7">(PCINT4/MISO)PB4</text>
<text x="45.5" y="52.8">AREF</text>
<text x="65.4" y="52.8">(PCINT6/XTAL1/TOSC1)PB6</text>
<text x="72" y="50.3">(PCINT5/SCK)PB5</text>
<text x="65.4" y="55.4">(PCINT7/XTAL2/TOSC2)PB7</text>
<text x="71.1" y="59.2">(PCINT8/ADC0)PC0</text>
<text x="70.3" y="64.3">(PCINT10/ADC2)PC2</text>
<text x="71.1" y="61.7">(PCINT9/ADC1)PC1</text>
<text x="45.5" y="71.9">ADC6</text>
<text x="66.9" y="69.3">(PCINT12/SDA/ADC4)PC4</text>
<text x="67.1" y="71.9">(PCINT13/SCL/ADC5)PC5</text>
<text x="70.3" y="66.8">(PCINT11/ADC3)PC3</text>
<text x="45.5" y="74.4">ADC7</text>
<text x="69.4" y="74.4">(PCINT14/RESET)PC6</text>
<text x="71.1" y="83.3">(PCINT18/INT0)PD2</text>
<text x="71.2" y="78.2">(PCINT16/RXD)PD0</text>
<text x="71.3" y="80.8">(PCINT17/TXD)PD1</text>
<text x="66.8" y="85.8">(PCINT19/OC2B/INT1)PD3</text>
<text x="69.1" y="88.4">(PCINT20/XCK/T0)PD4</text>
<text x="45.5" y="93.5">GND</text>
<text x="45.5" y="90.9">GND</text>
<text x="66.6" y="93.5">(PCINT22/OC0A/AIN0)PD6</text>
<text x="68.2" y="90.9">(PCINT21/OC0B/T1)PD5</text>
<text x="45.5" y="96">GND</text>
<text x="70.9" y="96">(PCINT23/AIN1)PD7</text>
</g>
</svg>
